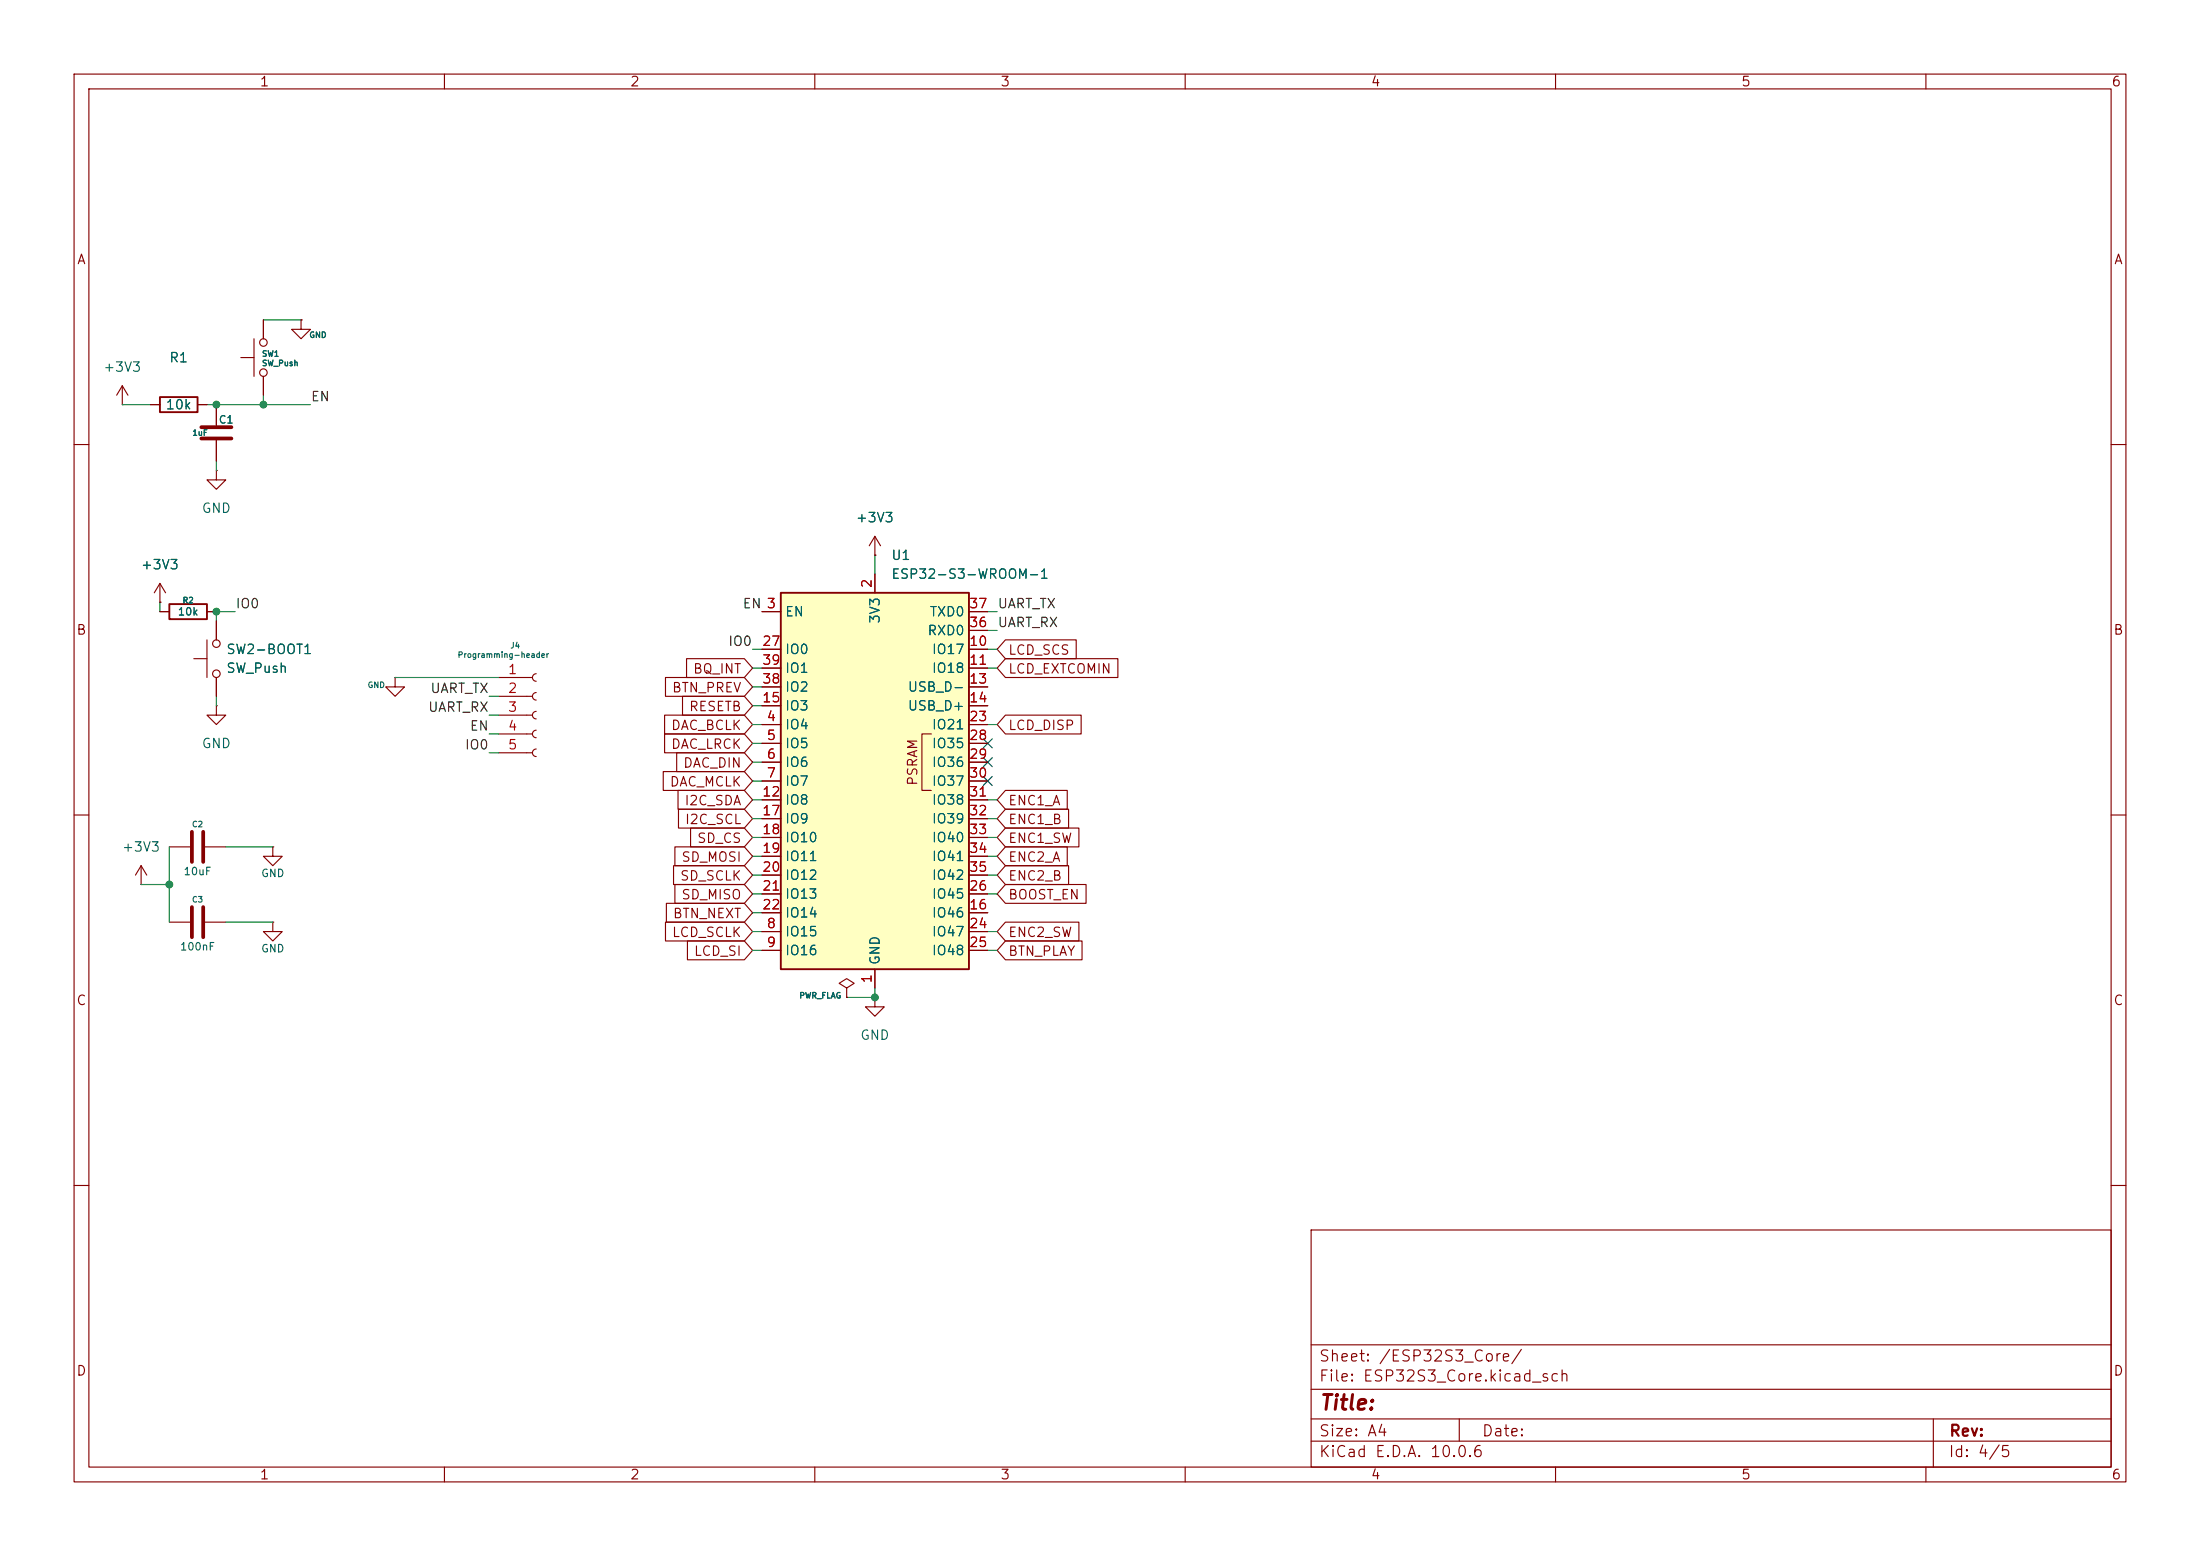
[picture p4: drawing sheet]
<svg xmlns="http://www.w3.org/2000/svg" width="297mm" height="210mm" viewBox="0 0 297 210" stroke-linecap="round" stroke-linejoin="round" font-family="sans-serif">
<g fill="none" stroke="#840000" stroke-width=".15">
<path d="M10 10h277v190h-277zM12 12h273v186h-273zM60 10v2M110 10v2M160 10v2M210 10v2M260 10v2M16.5 54.6h.1M16.5 52.1l-.8 1.2M16.5 52.1l.8 1.2M16.5 52.1v2.5M20.3 54.6h1.3"/>
<path d="M26.7 54.6h1.2M29.2 54.6v2.8M29.2 59.4v2.8M32.5 48.3h1.8M34.3 45.7v5.1M35.6 43.2v2.5M35.6 50.8v2.5M40.6 43.2v1.3h1.3l-1.3 1.2-1.2-1.2h1.2M40.6 43.2h.1M10 60h2M21.6 78.7l-.8 1.3M21.6 78.7l.8 1.3"/>
<path d="M21.6 78.7v2.6M29.2 63.5v1.3h1.3l-1.3 1.2-1.3-1.2h1.3M29.2 63.5h.1M118.1 74.9h.1M118.1 72.4l-.8 1.3M118.1 72.4l.8 1.3M118.1 72.4v2.5M285 60h2M21.6 81.3h.1M21.6 82.6h1.3M27.9 82.6h1.3M53.3 91.4v1.3h1.3l-1.3 1.3-1.2-1.3h1.2"/>
<path d="M53.3 91.4h.1M67.3 91.4h4.6M67.3 94h4.6M67.3 96.5h4.6M67.3 99.1h4.6M72.4 90.9a.51 .51 0 0 0-.5 .5 .51 .51 0 0 0 .5 .5M72.4 93.5a.51 .51 0 0 0-.5 .5 .51 .51 0 0 0 .5 .5M72.4 96a.51 .51 0 0 0-.5 .5 .51 .51 0 0 0 .5 .5M72.4 98.6a.51 .51 0 0 0-.5 .5 .51 .51 0 0 0 .5 .5M10 110h2M19 119.4h.1M19 116.8l-.7 1.3"/>
<path d="M19 116.8l.8 1.3M19 116.8v2.6M22.9 114.3h2.8M27.7 114.3h2.8M36.8 114.3v1.3h1.3l-1.3 1.2-1.2-1.2h1.2M36.8 114.3h.1M67.3 101.6h4.6M72.4 101.1a.51 .51 0 0 0-.5 .5 .51 .51 0 0 0 .5 .5M285 110h2M22.9 124.5h2.8M27.7 124.5h2.8M36.8 124.5v1.2h1.3l-1.3 1.3-1.2-1.3h1.2"/>
<path d="M36.8 124.5h.1M114.3 133.4l1-.7-1-.6-1 .6 1 .7v1.2M114.3 134.6h.1M118.1 134.6v1.3h1.3l-1.3 1.3-1.3-1.3h1.3M118.1 134.6h.1M10 160h2M177 166h108v32h-108zM285 160h2M60 198v2M110 198v2M160 198v2M177 194.5h108"/>
<path d="M177 191.5h108M177 187.5h108M177 181.5h108M197 191.5v3M210 198v2M260 198v2M261 191.5v6.5"/>
<circle cx="35.6" cy="50.3" r=".51"/>
<circle cx="35.6" cy="46.2" r=".51"/>
</g>
<path d="M27.2 59.2h4M27.2 57.7h4M25.9 112.3v4M27.4 112.3v4M25.9 122.4v4.1M27.4 122.4v4.1" fill="none" stroke="#840000" stroke-width=".51"/>
<path d="M21.6 53.6h5.1v2h-5.1zM22.9 81.5h5v2.1h-5z" fill="none" stroke="#840000" stroke-width=".25"/>
<path d="M105.4 80h25.4v50.8h-25.4z" fill="#ffffc2"/>
<path d="M105.4 80h25.4v50.8h-25.4z" fill="none" stroke="#840000" stroke-width=".25"/>
<g fill="none" stroke="#840000" stroke-width=".15">
<path d="M20.3 54.6h1.3M26.7 54.6h1.2M29.2 54.6v2.8M29.2 59.4v2.8M35.6 43.2v2.5M35.6 50.8v2.5M40.6 43.2h.1M118.1 74.9h.1M118.1 77.5v2.5M21.6 81.3h.1M21.6 82.6h1.3M26.2 88.9h1.7"/>
<path d="M27.9 82.6h1.3M27.9 86.4v5M29.2 95.3v1.2h1.3l-1.3 1.3-1.3-1.3h1.3M29.2 95.3h.1M29.2 83.8v2.6M29.2 91.4v2.6M89.7 99.1h10.8l1.1 1.2-1.1 1.3h-10.8zM89.7 96.5h10.8l1.1 1.3-1.1 1.3h-10.8zM89.8 91.4h10.7l1.1 1.3-1.1 1.3h-10.7zM92.1 94h8.4l1.1 1.3-1.1 1.2h-8.4zM92.7 88.9h7.8l1.1 1.3-1.1 1.2h-7.8zM102.9 82.6h2.5"/>
<path d="M102.9 97.8h2.5M102.9 87.6h2.5M102.9 90.2h2.5M102.9 92.7h2.5M102.9 95.3h2.5M125.7 99.1h-1.2v7.6h1.2M130.8 82.6h2.5M130.8 97.8h2.5M130.8 87.6h2.5M130.8 90.2h2.5M130.8 92.7h2.5M130.8 95.3h2.5"/>
<path d="M130.8 85.1h2.5M135.7 88.9h15.2v2.5h-15.2l-1.1-1.2zM135.7 86.4h9.6v2.5h-9.6l-1.1-1.3zM135.7 96.5h10.3v2.6h-10.3l-1.1-1.3zM89.5 104.1h11l1.1 1.3-1.1 1.3h-11zM90.9 116.8h9.6l1.1 1.3-1.1 1.3h-9.6zM91.1 119.4h9.4l1.1 1.3-1.1 1.2h-9.4zM91.1 114.3h9.4l1.1 1.3-1.1 1.2h-9.4zM91.4 101.6h9.1l1.1 1.3-1.1 1.2h-9.1zM91.5 106.7h9l1.1 1.3-1.1 1.2h-9zM91.6 109.2h8.9l1.1 1.3-1.1 1.3h-8.9zM93.2 111.8h7.3l1.1 1.2-1.1 1.3h-7.3z"/>
<path d="M102.9 100.3h2.5M102.9 102.9h2.5M102.9 105.4h2.5M102.9 108h2.5M102.9 110.5h2.5M102.9 113h2.5M102.9 115.6h2.5M102.9 118.1h2.5M130.8 100.3h2.5M130.8 102.9h2.5M130.8 105.4h2.5M130.8 108h2.5"/>
<path d="M130.8 110.5h2.5M130.8 113h2.5M130.8 115.6h2.5M130.8 118.1h2.5M135.7 116.8h8.6v2.6h-8.6l-1.1-1.3zM135.7 119.4h10.9v2.5h-10.9l-1.1-1.2zM135.7 114.3h8.4v2.5h-8.4l-1.1-1.2zM135.7 109.2h8.6v2.6h-8.6l-1.1-1.3zM135.7 106.7h8.4v2.5h-8.4l-1.1-1.2zM135.7 111.8h10v2.5h-10l-1.1-1.3zM89.8 124.5h10.7l1.1 1.2-1.1 1.3h-10.7zM90 121.9h10.5l1.1 1.3-1.1 1.3h-10.5z"/>
<path d="M92.8 127h7.7l1.1 1.3-1.1 1.2h-7.7zM102.9 125.7h2.5M102.9 128.3h2.5M102.9 123.2h2.5M102.9 120.7h2.5M114.3 134.6h.1M118.1 130.8v2.6M130.8 125.7h2.5M130.8 128.3h2.5M130.8 123.2h2.5M130.8 120.7h2.5M135.7 127h10.4v2.5h-10.4l-1.1-1.2z"/>
<path d="M135.7 124.5h10v2.5h-10l-1.1-1.3z"/>
<circle cx="29.2" cy="86.9" r=".51"/>
<circle cx="29.2" cy="90.9" r=".51"/>
</g>
<g fill="none" stroke="#009600" stroke-width=".15">
<path d="M16.5 54.6h3.8M27.9 54.6h14M35.6 53.3v1.3M35.6 43.2h5M29.2 62.2v1.3M118.1 74.9v2.6M21.6 81.3v1.3M29.2 94v1.3M31.7 82.6h-2.5v1.2M53.3 91.4h14M66 96.5h1.3M66 94h1.3"/>
<path d="M66 99.1h1.3M101.6 90.2h1.3M101.6 92.7h1.3M101.6 87.6h1.3M101.6 97.8h1.3M101.6 95.3h1.3M133.3 90.2h1.3M133.3 87.6h1.3M133.3 97.8h1.3M133.3 85.1h1.3M133.3 82.6h1.3M19 119.4h3.9"/>
<path d="M22.9 114.3v10.2M30.5 114.3h6.3M66 101.6h1.3M101.6 115.6h1.3M101.6 118.1h1.3M101.6 108h1.3M101.6 105.4h1.3M101.6 113h1.3M101.6 110.5h1.3M101.6 100.3h1.3M101.6 102.9h1.3M133.3 115.6h1.3"/>
<path d="M133.3 118.1h1.3M133.3 108h1.3M133.3 113h1.3M133.3 110.5h1.3M30.5 124.5h6.3M101.6 120.7h1.3M101.6 123.2h1.3M101.6 125.7h1.3M101.6 128.3h1.3M118.1 133.4v1.2h-3.8M133.3 120.7h1.3M133.3 125.7h1.3"/>
<path d="M133.3 128.3h1.3"/>
</g>
<path d="M132.7 99.7l1.3 1.2M134 99.7l-1.3 1.2M132.7 102.3l1.3 1.2M132.7 104.8l1.3 1.2M134 102.3l-1.3 1.2M134 104.8l-1.3 1.2" fill="none" stroke="#000084" stroke-width=".15"/>
<g fill="#009600" stroke="#009600" stroke-width=".14">
<circle cx="118.1" cy="134.6" r=".46"/>
<circle cx="35.6" cy="54.6" r=".46"/>
<circle cx="29.2" cy="54.6" r=".46"/>
<circle cx="22.9" cy="119.4" r=".46"/>
<circle cx="29.2" cy="82.6" r=".46"/>
</g>
<text font-size="2" fill="#840000" x="178" y="190.8">Title:</text>
<g font-size="1.5" fill="#840000">
<text x="178" y="184.1">Sheet: /ESP32S3_Core/</text>
<text x="178" y="186.8">File: ESP32S3_Core.kicad_sch</text>
<text x="178" y="197">KiCad E.D.A. 10.0.6</text>
<text x="178" y="194.2">Size: A4</text>
<text x="200" y="194.2">Date:</text>
<text x="263" y="197">Id: 4/5</text>
<text x="263" y="194.2">Rev:</text>
</g>
<g font-size="1.3" fill="#840000">
<text x="35" y="12">1</text>
<text x="85" y="12">2</text>
<text x="135" y="12">3</text>
<text x="185" y="12">4</text>
<text x="235" y="12">5</text>
<text x="285" y="12">6</text>
<text x="10.3" y="36">A</text>
<text x="285.3" y="36">A</text>
<text x="10.2" y="86">B</text>
<text x="136" y="88.7">LCD_SCS</text>
<text x="285.2" y="86">B</text>
<text x="90.6" y="93.8">BTN_PREV</text>
<text x="93.5" y="91.2">BQ_INT</text>
<text x="136" y="91.2">LCD_EXTCOMIN</text>
<text x="90.5" y="101.4">DAC_LRCK</text>
<text x="90.5" y="98.8">DAC_BCLK</text>
<text x="92.9" y="96.3">RESETB</text>
<text x="136" y="98.8">LCD_DISP</text>
<text x="90.3" y="106.5">DAC_MCLK</text>
<text x="92.1" y="103.9">DAC_DIN</text>
<text x="124.2" y="106.1" transform="rotate(-90 124.2 106.1)">PSRAM</text>
<text x="92.3" y="109">I2C_SDA</text>
<text x="92.4" y="111.5">I2C_SCL</text>
<text x="136" y="111.5">ENC1_B</text>
<text x="136" y="109">ENC1_A</text>
<text x="91.7" y="119.2">SD_SCLK</text>
<text x="91.9" y="116.6">SD_MOSI</text>
<text x="94" y="114.1">SD_CS</text>
<text x="136" y="119.2">ENC2_B</text>
<text x="136" y="116.6">ENC2_A</text>
<text x="136" y="114.1">ENC1_SW</text>
<text x="90.8" y="124.2">BTN_NEXT</text>
<text x="91.9" y="121.7">SD_MISO</text>
<text x="136" y="121.7">BOOST_EN</text>
<text x="90.6" y="126.8">LCD_SCLK</text>
<text x="93.6" y="129.3">LCD_SI</text>
<text x="136" y="129.3">BTN_PLAY</text>
<text x="136" y="126.8">ENC2_SW</text>
<text x="10.2" y="136">C</text>
<text x="285.2" y="136">C</text>
<text x="10.2" y="186">D</text>
<text x="285.2" y="186">D</text>
<text x="35" y="200">1</text>
<text x="85" y="200">2</text>
<text x="135" y="200">3</text>
<text x="185" y="200">4</text>
<text x="235" y="200">5</text>
<text x="285" y="200">6</text>
</g>
<g font-size="1.3" fill="#006464">
<text x="13.8" y="50.5">+3V3</text>
<text x="22.8" y="49.2">R1</text>
<text x="22.3" y="55.6">10k</text>
<text x="27.1" y="69.5">GND</text>
<text x="115.4" y="70.8">+3V3</text>
<text x="18.9" y="77.2">+3V3</text>
<text x="120.2" y="75.9">U1</text>
<text x="105.9" y="83.5">EN</text>
<text x="120.2" y="78.4">ESP32-S3-WROOM-1</text>
<text x="125.4" y="83.5">TXD0</text>
<text x="30.5" y="88.6">SW2-BOOT1</text>
<text x="105.9" y="88.6">IO0</text>
<text x="119.1" y="84.3" transform="rotate(-90 119.1 84.3)">3V3</text>
<text x="125.1" y="86.1">RXD0</text>
<text x="125.7" y="88.6">IO17</text>
<text x="30.5" y="91.1">SW_Push</text>
<text x="105.9" y="93.7">IO2</text>
<text x="105.9" y="91.1">IO1</text>
<text x="122.5" y="93.7">USB_D-</text>
<text x="125.7" y="91.1">IO18</text>
<text x="27.1" y="101.3">GND</text>
<text x="105.9" y="98.8">IO4</text>
<text x="105.9" y="101.3">IO5</text>
<text x="105.9" y="96.2">IO3</text>
<text x="122.5" y="96.2">USB_D+</text>
<text x="125.7" y="98.8">IO21</text>
<text x="125.7" y="101.3">IO35</text>
<text x="105.9" y="103.8">IO6</text>
<text x="105.9" y="106.4">IO7</text>
<text x="125.7" y="103.8">IO36</text>
<text x="125.7" y="106.4">IO37</text>
<text x="105.9" y="108.9">IO8</text>
<text x="105.9" y="111.5">IO9</text>
<text x="105.9" y="114">IO10</text>
<text x="125.7" y="108.9">IO38</text>
<text x="125.7" y="111.5">IO39</text>
<text x="125.7" y="114">IO40</text>
<text x="16.4" y="115.3">+3V3</text>
<text x="105.9" y="116.5">IO11</text>
<text x="105.9" y="119.1">IO12</text>
<text x="125.7" y="116.5">IO41</text>
<text x="125.7" y="119.1">IO42</text>
<text x="105.9" y="121.6">IO13</text>
<text x="105.9" y="124.2">IO14</text>
<text x="125.7" y="124.2">IO46</text>
<text x="125.7" y="121.6">IO45</text>
<text x="105.9" y="126.7">IO15</text>
<text x="105.9" y="129.2">IO16</text>
<text x="119.1" y="130.3" transform="rotate(-90 119.1 130.3)">GND</text>
<text x="125.7" y="126.7">IO47</text>
<text x="125.7" y="129.2">IO48</text>
<text x="116" y="140.7">GND</text>
</g>
<g font-size="1.3" fill="#0f0f0f">
<text x="41.9" y="54.5">EN</text>
<text x="31.7" y="82.4">IO0</text>
<text x="100.2" y="82.4">EN 3</text>
<text x="134.6" y="82.4">UART_TX</text>
<text x="98.2" y="87.5">IO0</text>
<text x="134.6" y="85">UART_RX</text>
<text x="58" y="93.9">UART_TX</text>
<text x="57.7" y="96.4">UART_RX</text>
<text x="62.7" y="101.5">IO0</text>
<text x="63.3" y="98.9">EN</text>
</g>
<g font-size="1.3" fill="#a90000">
<text x="103.4" y="82.4">3</text>
<text x="118" y="79.5" transform="rotate(-90 118 79.5)">2</text>
<text x="130.7" y="82.4">37</text>
<text x="102.8" y="87.5">27</text>
<text x="130.7" y="87.5">10</text>
<text x="130.7" y="85">36</text>
<text x="68.5" y="91.3">1</text>
<text x="68.5" y="93.8">2</text>
<text x="102.8" y="95.1">15</text>
<text x="102.8" y="92.6">38</text>
<text x="102.8" y="90">39</text>
<text x="130.7" y="90">11</text>
<text x="130.7" y="92.6">13</text>
<text x="130.7" y="95.1">14</text>
<text x="68.5" y="96.4">3</text>
<text x="68.5" y="98.9">4</text>
<text x="68.5" y="101.5">5</text>
<text x="103.4" y="97.7">4</text>
<text x="103.4" y="100.2">5</text>
<text x="130.7" y="97.7">23</text>
<text x="130.7" y="100.2">28</text>
<text x="102.8" y="107.8">12</text>
<text x="103.4" y="102.7">6</text>
<text x="103.4" y="105.3">7</text>
<text x="130.7" y="102.7">29</text>
<text x="130.7" y="105.3">30</text>
<text x="130.7" y="107.8">31</text>
<text x="102.8" y="110.4">17</text>
<text x="102.8" y="112.9">18</text>
<text x="130.7" y="110.4">32</text>
<text x="130.7" y="112.9">33</text>
<text x="102.8" y="115.4">19</text>
<text x="102.8" y="118">20</text>
<text x="130.7" y="115.4">34</text>
<text x="130.7" y="118">35</text>
<text x="102.8" y="120.5">21</text>
<text x="102.8" y="123.1">22</text>
<text x="103.4" y="125.6">8</text>
<text x="130.7" y="123.1">16</text>
<text x="130.7" y="125.6">24</text>
<text x="130.7" y="120.5">26</text>
<text x="103.4" y="128.1">9</text>
<text x="130.7" y="128.1">25</text>
<text x="118" y="132.8" transform="rotate(-90 118 132.8)">1</text>
</g>
<g font-size="1" fill="#006464">
<text x="29.5" y="57.4">C1</text>
<text x="23.9" y="83.3">10k</text>
<text x="24.7" y="118.4">10uF</text>
<text x="35.2" y="118.6">GND</text>
<text x="24.2" y="128.5">100nF</text>
<text x="35.2" y="128.8">GND</text>
</g>
<g font-size=".8" fill="#006464">
<text x="41.7" y="45.8">GND</text>
<text x="35.3" y="48.3">SW1</text>
<text x="35.3" y="49.6">SW_Push</text>
<text x="25.9" y="59">1uF</text>
<text x="24.6" y="81.6">R2</text>
<text x="61.7" y="89">Programming-header</text>
<text x="68.8" y="87.7">J4</text>
<text x="49.6" y="93">GND</text>
<text x="25.8" y="111.8">C2</text>
<text x="25.8" y="122">C3</text>
<text x="107.8" y="134.9">PWR_FLAG</text>
</g>
</svg>
